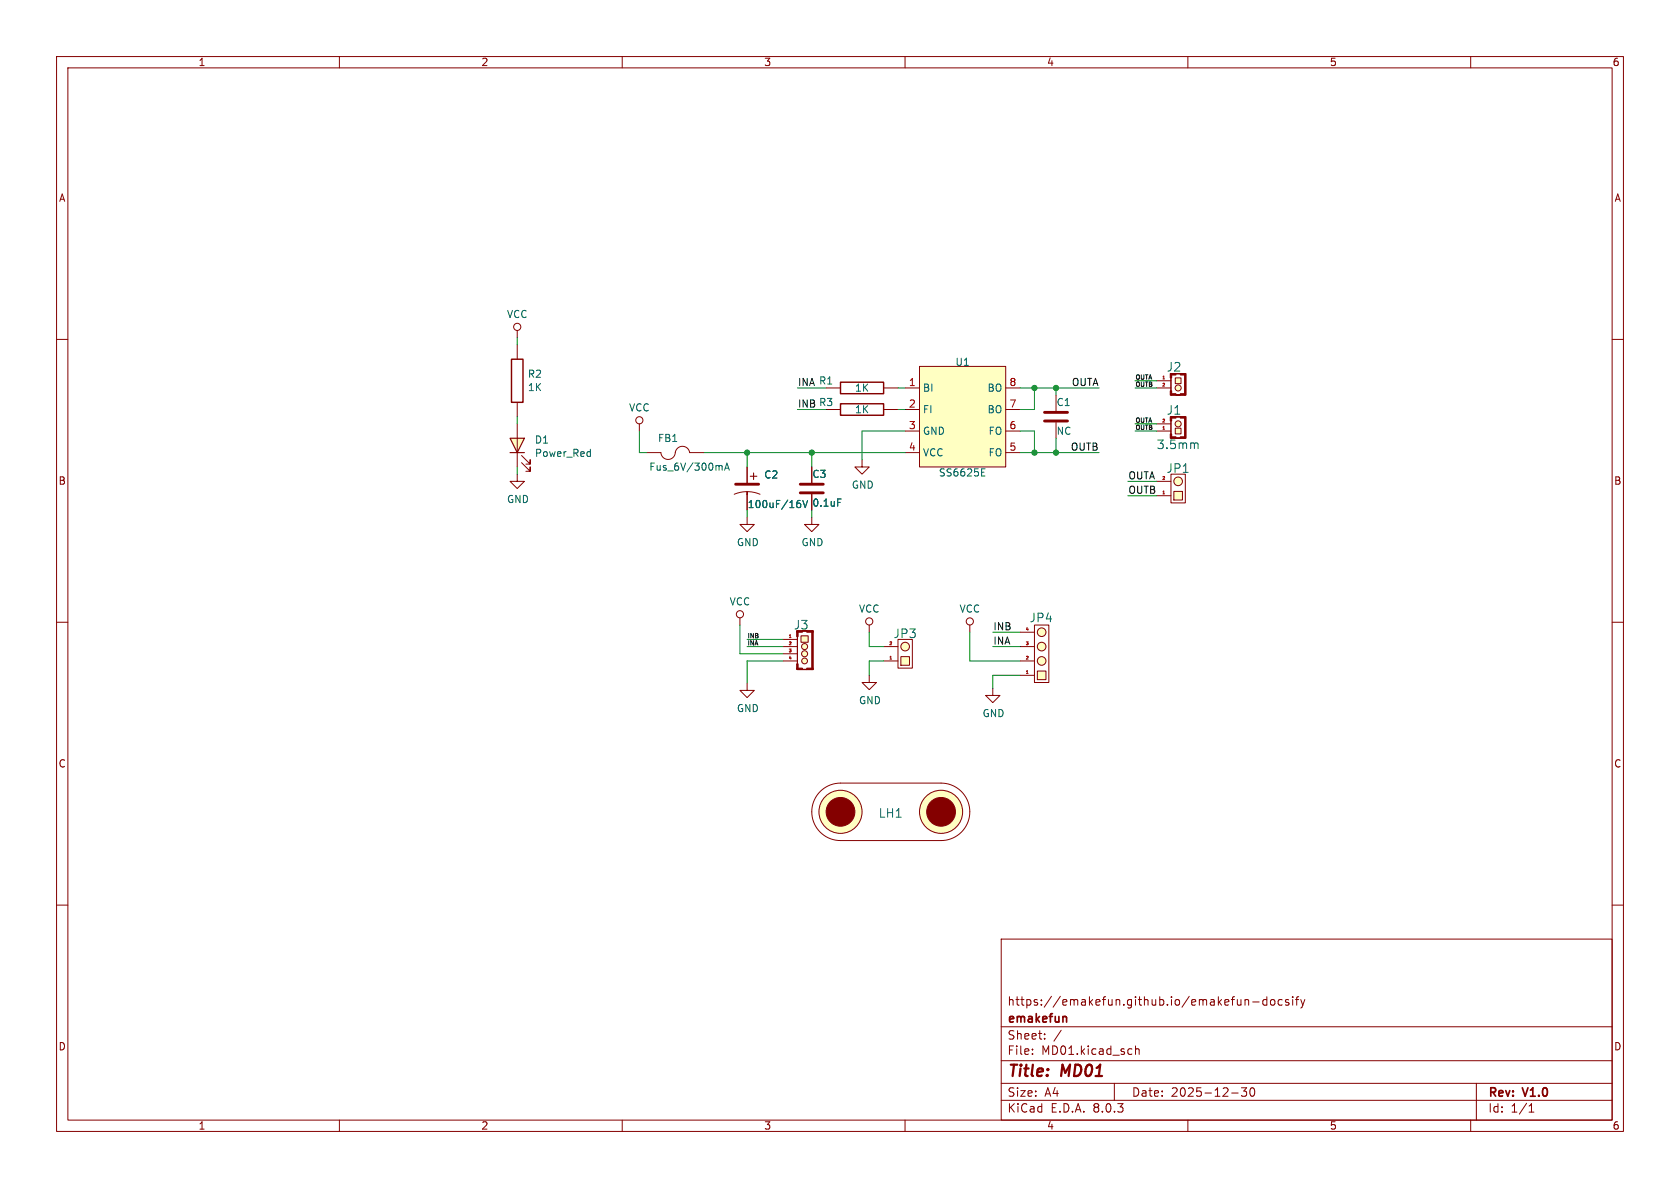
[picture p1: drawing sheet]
<svg xmlns="http://www.w3.org/2000/svg" width="297mm" height="210mm" viewBox="0 0 297 210" stroke-linecap="round" stroke-linejoin="round" font-family="sans-serif">
<g fill="none" stroke="#840000" stroke-width=".18">
<path d="M10 10h277v190h-277zM12 12h273v186h-273zM60 10v2M110 10v2M160 10v2M210 10v2M260 10v2M10 60h2M285 60h2M10 110h2M153.7 110.5v1.3M285 110h2"/>
<path d="M10 160h2M285 160h2M177 166h108v32h-108zM220.1 176.7v1M220.1 176.8l.2-.1 .4 .1v.9M221.5 177.1h1.1M224 176.8l-.5-.1-.3 .3v.4l.2 .2h.6M224 176.2v1.5M224.7 176.8l.2-.1 .4 .1 .1 .6-.2 .2-.3 .1-.2-.1zM226.7 176.8l-.5-.1-.2 .3v.4l.1 .2h.6M227.8 176.8l-.3-.1-.3 .2 .1 .2 .5 .2v.3h-.6M228.5 176.2v.1"/>
<path d="M228.5 176.7v1M229 176.7h.6M229.6 176.2l-.4 .2v1.3M230 176.7l.3 1M230.3 177.7l-.1 .4-.2 .1M230.7 176.7l-.4 1M60 198v2M110 198v2M160 198v2M177 194.5h108M177 191.5h108M177 187.5h108"/>
<path d="M177 181.5h108M182.5 186.3v.1M182.5 185.5v.1M184.7 183.6v.1M184.7 182.8v.1M187.6 182.1l-1.3 2M197 191.5v3M200.7 184.9v1.5M200.7 185.5l.3-.1 .3 .1 .1 .9M210 198v2M217.7 193.2h1.2M219.5 192.3h.9l-.5 .6 .4 .1v.7l-.2 .1h-.4l-.2-.1"/>
<path d="M221.2 192.4l.1-.1a.81 .81 0 0 1 .6 .6 .81 .81 0 0 1-.3 .8l-.1 .1a.81 .81 0 0 1-.6-.6 .81 .81 0 0 1 .3-.8zM260 198v2M261 191.5v6.5M270.3 196.6h.9M270.3 195.5l.4-.4v1.5"/>
<circle cx="153.7" cy="109.9" r=".63"/>
</g>
<path d="M188.3 179.7l.3 .2v.8" fill="none" stroke="#840000" stroke-width=".3"/>
<g fill="#ffffc2" stroke="#ffffc2" stroke-width=".18">
<circle cx="184.1" cy="111.8" r=".76"/>
<circle cx="184.1" cy="114.3" r=".76"/>
</g>
<path d="M183.4 118.6h1.5v1.5h-1.5z" fill="#ffffc2"/>
<circle cx="184.1" cy="116.8" r=".76" fill="#ffffc2" stroke="#ffffc2" stroke-width=".18"/>
<g fill="none" stroke="#840000" stroke-width=".18">
<path d="M180.3 119.4h2.6M180.3 116.8h2.6M180.3 114.3h2.6M180.3 111.8h2.6M182.9 110.5h2.5v10.2h-2.5zM183.4 118.6h1.5v1.5h-1.5z"/>
<circle cx="184.1" cy="116.8" r=".76"/>
<circle cx="184.1" cy="114.3" r=".76"/>
<circle cx="184.1" cy="111.8" r=".76"/>
</g>
<path d="M181.5 119.1h.3" fill="none" stroke="#a90000" stroke-width=".18"/>
<path d="M162.6 64.8h15.2v17.8h-15.2z" fill="#ffffc2"/>
<path d="M160 68.6h2.6M160 72.4h2.6M160 76.2h2.6M162.6 64.8h15.2v17.8h-15.2zM177.8 68.6h2.5M177.8 72.4h2.5M177.8 76.2h2.5M160 80h2.6M177.8 80h2.5" fill="none" stroke="#840000" stroke-width=".18"/>
<path d="M173.5 83.5h.5M173.5 84.1h.6M173.5 82.9h.6" fill="none" stroke="#006464" stroke-width=".18"/>
<circle cx="160" cy="114.3" r=".76" fill="#ffffc2" stroke="#ffffc2" stroke-width=".18"/>
<path d="M159.3 116.1h1.5v1.5h-1.5z" fill="#ffffc2"/>
<g fill="none" stroke="#840000" stroke-width=".18">
<path d="M146 72.4h2.6M146 68.6h2.6M156.2 72.4h2.5M156.2 68.6h2.5M153.7 119.4v1.3h1.2l-1.2 1.2-1.3-1.2h1.3M156.2 116.8h2.5M156.2 114.3h2.5M158.7 113h2.6v5.1h-2.6zM159.3 116.1h1.5v1.5h-1.5zM171.4 110.5v1.3M145 139.9a5.1 5.1 0 0 1 3.6-1.5h17.8a5.1 5.1 0 0 1 5 5.1 5.1 5.1 0 0 1-5 5.1h-17.8a5.1 5.1 0 0 1-4.7-3.1 5.1 5.1 0 0 1 1.1-5.6z"/>
<circle cx="160" cy="114.3" r=".76"/>
<circle cx="171.4" cy="109.9" r=".63"/>
<circle cx="148.6" cy="143.5" r="3.8"/>
<circle cx="166.4" cy="143.5" r="3.8"/>
</g>
<path d="M157.3 116.5h.3" fill="none" stroke="#a90000" stroke-width=".18"/>
<g fill="#ffffc2" stroke="#ffffc2" stroke-width=".18">
<circle cx="148.6" cy="143.5" r="3.8"/>
<circle cx="166.4" cy="143.5" r="3.8"/>
</g>
<g fill="#840000" stroke="#840000" stroke-width=".18">
<circle cx="148.6" cy="143.5" r="2.54"/>
<circle cx="166.4" cy="143.5" r="2.54"/>
</g>
<path d="M148.6 71.4h7.6v2h-7.6zM148.6 67.6h7.6v2h-7.6z" fill="none" stroke="#840000" stroke-width=".25"/>
<path d="M207.8 75.7h1v1h-1z" fill="#ffffc2"/>
<g fill="#ffffc2" stroke="#ffffc2" stroke-width=".18">
<circle cx="208.3" cy="74.9" r=".53"/>
<circle cx="208.3" cy="85.1" r=".76"/>
</g>
<g fill="none" stroke="#840000" stroke-width=".18">
<path d="M91.4 58.4v1.3M204.5 76.2h2.5M204.5 74.9h2.5M207 73.7h2.5v3.8h-2.5zM207 74.4v2.3M207.8 75.7h1v1h-1zM91.4 83.8v1.3h1.3l-1.3 1.3-1.2-1.3h1.2M175.5 121.7v1.2h1.3l-1.3 1.3-1.3-1.3h1.3"/>
<circle cx="91.4" cy="57.8" r=".63"/>
<circle cx="208.3" cy="74.9" r=".53"/>
</g>
<g fill="#840000" stroke="#840000" stroke-width=".18">
<path d="M209.4 73.7h.3v3.8h-.3z"/>
<path d="M208.7 73.7h.8v.2h-.8z"/>
<path d="M208.7 77.2h.8v.3h-.8z"/>
<path d="M207 77.2h.9v.3h-.9z"/>
<path d="M206.9 73.7h.2v.7h-.2z"/>
<path d="M206.9 76.7h.2v.8h-.2z"/>
</g>
<path d="M205.6 75.9h.3" fill="none" stroke="#a90000" stroke-width=".18"/>
<path d="M211.4 78.3h.2l.2 .2v.8" fill="none" stroke="#006464" stroke-width=".18"/>
<path d="M207.5 86.9h1.5v1.5h-1.5z" fill="#ffffc2"/>
<g fill="none" stroke="#840000" stroke-width=".18">
<path d="M204.5 87.6h2.5M204.5 85.1h2.5M207 83.8h2.5v5.1h-2.5zM207.5 86.9h1.5v1.5h-1.5zM132.1 120.8v1.2h1.2l-1.2 1.3-1.3-1.3h1.3"/>
<circle cx="208.3" cy="85.1" r=".76"/>
</g>
<path d="M205.6 87.3h.3" fill="none" stroke="#a90000" stroke-width=".18"/>
<path d="M90.2 77.5h2.5l-1.3 2.5z" fill="#ffffc2"/>
<path d="M90.2 77.5h2.5l-1.3 2.5zM90.2 80h2.5" fill="none" stroke="#840000" stroke-width=".2"/>
<path d="M91.4 74.9v7.7M92.2 81.8l1.5 1.5v-.7v.7h-.7M92.2 80.5l1.5 1.5v-.7v.7h-.7" fill="none" stroke="#840000" stroke-width=".18"/>
<path d="M104 79.8l.4 .1M104.4 79.4v1.3M104.4 80.6l-.4 .1" fill="none" stroke="#006464" stroke-width=".18"/>
<path d="M141.6 112.4h1.3v1.1h-1.3z" fill="#ffffc2"/>
<g fill="#ffffc2" stroke="#ffffc2" stroke-width=".18">
<circle cx="142.2" cy="116.8" r=".51"/>
<circle cx="142.2" cy="115.6" r=".53"/>
<circle cx="142.2" cy="114.3" r=".53"/>
</g>
<g fill="none" stroke="#840000" stroke-width=".18">
<path d="M91.4 61v2.5M91.4 71.1v2.6M113 74.9v1.3M186.7 69.9v2.7M186.7 74.7v2.8M129.8 87.4a5.8 5.8 0 0 1 4.6 0M132.1 86.9v.5zM132.1 82.6v2.7M132.1 87.4v2.8M130.8 109.2v1.3M138.4 113h2.6M138.4 114.3h2.6"/>
<path d="M138.4 115.6h2.6M138.4 116.8h2.6M141 111.5h2.6v6.9h-2.6zM141 112.5v4.8M141.6 112.4h1.3v1.1h-1.3z"/>
<circle cx="113" cy="74.3" r=".63"/>
<circle cx="130.8" cy="108.6" r=".63"/>
<circle cx="142.2" cy="114.3" r=".53"/>
<circle cx="142.2" cy="115.6" r=".53"/>
<circle cx="142.2" cy="116.8" r=".51"/>
</g>
<g fill="#840000" stroke="#840000" stroke-width=".18">
<path d="M142.6 118.1h1.2v.3h-1.2z"/>
<path d="M143.5 111.5h.3v6.9h-.3z"/>
<path d="M141.8 118.3l.8 .1z"/>
<path d="M142.6 111.5h1.2v.3h-1.2z"/>
<path d="M140.8 118.1h1.1v.3h-1.1z"/>
<path d="M140.8 117.3h.3v.9h-.3z"/>
<path d="M140.8 111.5h.3v1h-.3z"/>
</g>
<path d="M139.6 112.7h.2" fill="none" stroke="#a90000" stroke-width=".18"/>
<path d="M90.4 63.5h2.1v7.6h-2.1z" fill="none" stroke="#840000" stroke-width=".25"/>
<path d="M184.7 74.4h4M184.7 72.9h4M130 85.6h4.1" fill="none" stroke="#840000" stroke-width=".51"/>
<path d="M141.2 88.5h.2M141.3 88.9l.3 .3v.3l-.3 .2M141.9 88.5l.5 1.2 .4-1.2" fill="none" stroke="#006464" stroke-width=".18"/>
<path d="M207.8 66.8h1v1h-1z" fill="#ffffc2"/>
<circle cx="208.3" cy="68.6" r=".53" fill="#ffffc2" stroke="#ffffc2" stroke-width=".18"/>
<g fill="none" stroke="#840000" stroke-width=".18">
<path d="M204.5 67.3h2.5M204.5 68.6h2.5M207 66h2.5v3.9h-2.5zM207 66.8v2.3M207.8 66.8h1v1h-1zM114.3 80h2.5a1.3 1.3 0 0 0 1.4 1.2 1.3 1.3 0 0 0 1.2-1.4 1.28 1.28 0 0 1 1.4-.9 1.28 1.28 0 0 1 1.1 1.1h2.6M132.1 91.4v1.3h1.2l-1.2 1.3-1.3-1.3h1.3M132.1 82.6v2.7M132.1 87.4v2.8M143.5 91.4v1.3h1.3l-1.3 1.3-1.3-1.3h1.3M143.5 82.6v2.7M143.5 87.4v2.8"/>
<path d="M152.4 81.3v1.3h1.3l-1.3 1.2-1.3-1.2h1.3"/>
<circle cx="208.3" cy="68.6" r=".53"/>
</g>
<g fill="#840000" stroke="#840000" stroke-width=".18">
<path d="M209.4 66h.3v3.9h-.3z"/>
<path d="M208.7 69.6h.8v.3h-.8z"/>
<path d="M208.7 66h.8v.3h-.8z"/>
<path d="M207.9 69.8l.8 .1z"/>
<path d="M207 69.6h.9v.3h-.9z"/>
<path d="M206.9 69.1h.2v.8h-.2z"/>
<path d="M206.9 66h.2v.8h-.2z"/>
</g>
<path d="M205.6 67h.3" fill="none" stroke="#a90000" stroke-width=".18"/>
<path d="M127.3 82.3l.4 .2v.6M128.1 83.1l.4-1.2 .4 1.2M128.2 82.8h.6M141.2 88.5h.2M141.3 88.9l.3 .3v.3l-.3 .2M141.9 88.5l.5 1.2 .4-1.2M148.1 88.2h.6" fill="none" stroke="#006464" stroke-width=".18"/>
<path d="M141.5 87.1h4M141.5 85.6h4" fill="none" stroke="#840000" stroke-width=".51"/>
<g fill="none" stroke="#009600" stroke-width=".18">
<path d="M91.4 59.7v1.3M91.4 73.7v1.2M113 76.2v3.8h1.3M141 68.6h5M141 72.4h5M158.7 68.6h1.3M158.7 72.4h1.3M160 76.2h-7.6v5.1M180.3 76.2h2.6v3.8M180.3 68.6h14M182.9 68.6v3.8h-2.6M186.7 68.6v1.3"/>
<path d="M186.7 77.5v2.5M200.7 76.2h3.8M200.7 74.9h3.8M200.7 68.6h3.8M200.7 67.3h3.8M91.4 82.6v1.2M124.5 80h35.5M132.1 80v2.6M132.1 90.2v1.2M143.5 80v2.6M143.5 90.2v1.2M180.3 80h14"/>
<path d="M199.4 87.6h5.1M199.4 85.1h5.1M130.8 110.5v5.1h7.6M132.1 114.3h6.3M132.1 113h6.3M138.4 116.8h-6.3v4M153.7 111.8v2.5h2.5M156.2 116.8h-2.5v2.6M171.4 111.8v5h8.9M175.5 111.8h4.8M175.5 114.3h4.8M180.3 119.4h-4.8v2.3"/>
</g>
<g fill="#009600" stroke="#009600" stroke-width=".18">
<circle cx="182.9" cy="80" r=".46"/>
<circle cx="186.7" cy="80" r=".46"/>
<circle cx="186.7" cy="68.6" r=".46"/>
<circle cx="182.9" cy="68.6" r=".46"/>
<circle cx="132.1" cy="80" r=".46"/>
<circle cx="143.5" cy="80" r=".46"/>
</g>
<g font-size="2.8" fill="#840000">
<text x="178" y="190.9">Title:</text>
<text x="187.7" y="190.9">MD01</text>
</g>
<g font-size="2.1" fill="#006464">
<text x="206.2" y="65.9">J2</text>
<text x="206.2" y="73.5">J1</text>
<text x="204.4" y="79.6">3.5mm</text>
<text x="206.1" y="83.8">JP1</text>
<text x="140.3" y="111.5">J3</text>
<text x="157.9" y="113">JP3</text>
<text x="181.9" y="110.2">JP4</text>
<text x="155.3" y="144.8">LH1</text>
</g>
<g font-size="2.1" fill="#840000">
<text x="132.1" y="85.1">+</text>
<text x="178" y="178">https://emakefun.github.io/emakefun-docsify</text>
<text x="178" y="184">Sheet:</text>
<text x="178" y="181.2">emakefun</text>
<text x="178" y="186.7">File:</text>
<text x="184.1" y="186.7">MD01.kicad_sch</text>
<text x="178" y="196.9">KiCad</text>
<text x="178" y="194.1">Size:</text>
<text x="184.7" y="194.1">A4</text>
<text x="185.7" y="196.9">E.D.A.</text>
<text x="193.3" y="196.9">8.0.3</text>
<text x="200" y="194.1">Date:</text>
<text x="207" y="194.1">2025-12-30</text>
<text x="263" y="194.3">Rev:</text>
<text x="263" y="196.9">Id:</text>
<text x="267.1" y="196.9">1/1</text>
<text x="269.4" y="194.3">V1.0</text>
</g>
<g font-size="1.8" fill="#840000">
<text x="35" y="11.9">1</text>
<text x="85" y="11.9">2</text>
<text x="135" y="11.9">3</text>
<text x="185" y="11.9">4</text>
<text x="235" y="11.9">5</text>
<text x="285" y="11.9">6</text>
<text x="10.3" y="35.9">A</text>
<text x="285.3" y="35.9">A</text>
<text x="10.3" y="85.9">B</text>
<text x="285.3" y="85.9">B</text>
<text x="10.3" y="135.9">C</text>
<text x="285.3" y="135.9">C</text>
<text x="10.3" y="185.9">D</text>
<text x="285.3" y="185.9">D</text>
<text x="35" y="199.9">1</text>
<text x="85" y="199.9">2</text>
<text x="135" y="199.9">3</text>
<text x="185" y="199.9">4</text>
<text x="235" y="199.9">5</text>
<text x="285" y="199.9">6</text>
</g>
<g font-size="1.8" fill="#006464">
<text x="89.5" y="56.4">VCC</text>
<text x="168.8" y="64.9">U1</text>
<text x="93.2" y="67">R2</text>
<text x="93.2" y="69.3">1K</text>
<text x="151.1" y="69.4">1K</text>
<text x="163.1" y="69.4">BI</text>
<text x="174.5" y="69.4">BO</text>
<text x="186.7" y="72">C1</text>
<text x="111.1" y="72.9">VCC</text>
<text x="151.1" y="73.3">1K</text>
<text x="163.1" y="73.3">FI</text>
<text x="163.1" y="77.1">GND</text>
<text x="174.5" y="73.3">BO</text>
<text x="174.7" y="77.1">FO</text>
<text x="186.7" y="77.1">NC</text>
<text x="94.5" y="78.6">D1</text>
<text x="94.5" y="81">Power_Red</text>
<text x="114.7" y="83.4">Fus_6V/300mA</text>
<text x="116.2" y="78.3">FB1</text>
<text x="163.1" y="80.9">VCC</text>
<text x="174.7" y="80.9">FO</text>
<text x="89.5" y="89.1">GND</text>
<text x="135" y="84.8">C2</text>
<text x="143.5" y="84.7">C3</text>
<text x="143.5" y="89.8">0.1uF</text>
<text x="150.5" y="86.6">GND</text>
<text x="165.9" y="84.4">SS6625E</text>
<text x="132.1" y="90">100uF/16V</text>
<text x="130.2" y="96.7">GND</text>
<text x="141.6" y="96.7">GND</text>
<text x="128.9" y="107.2">VCC</text>
<text x="151.8" y="108.5">VCC</text>
<text x="169.5" y="108.5">VCC</text>
<text x="151.8" y="124.7">GND</text>
<text x="130.2" y="126.1">GND</text>
<text x="173.6" y="127">GND</text>
</g>
<g font-size="1.8" fill="#0f0f0f">
<text x="141" y="68.3">INA R1</text>
<text x="189.4" y="68.3">OUTA</text>
<text x="141" y="72.1">INB R3</text>
<text x="189.2" y="79.7">OUTB</text>
<text x="199.4" y="84.8">OUTA</text>
<text x="199.4" y="87.4">OUTB</text>
<text x="175.5" y="111.5">INB</text>
<text x="175.5" y="114">INA</text>
</g>
<g font-size="1.8" fill="#a90000">
<text x="160.6" y="68.3">1</text>
<text x="178.4" y="68.3">8</text>
<text x="160.6" y="72.1">2</text>
<text x="160.6" y="75.9">3</text>
<text x="178.4" y="75.9">6</text>
<text x="178.4" y="72.1">7</text>
<text x="160.6" y="79.8">4</text>
<text x="178.4" y="79.8">5</text>
</g>
<g font-size="1.1" fill="#0f0f0f">
<text x="200.7" y="67.1">OUTA</text>
<text x="200.7" y="68.4">OUTB</text>
<text x="200.7" y="76">OUTB</text>
<text x="200.7" y="74.8">OUTA</text>
<text x="132.1" y="112.9">INB</text>
<text x="132.1" y="114.1">INA</text>
</g>
<g font-size=".7" fill="#a90000">
<text x="205.3" y="67.1">1</text>
<text x="205.3" y="68.3">2</text>
<text x="205.3" y="75.9">1</text>
<text x="205.3" y="74.7">2</text>
<text x="205.3" y="87.4">1</text>
<text x="205.3" y="84.8">2</text>
<text x="139.3" y="112.8">1</text>
<text x="181.2" y="111.5">4</text>
<text x="139.3" y="114">2</text>
<text x="139.3" y="115.3">3</text>
<text x="139.3" y="116.6">4</text>
<text x="157.1" y="116.6">1</text>
<text x="157.1" y="114">2</text>
<text x="181.2" y="119.1">1</text>
<text x="181.2" y="116.6">2</text>
<text x="181.2" y="114">3</text>
</g>
</svg>
